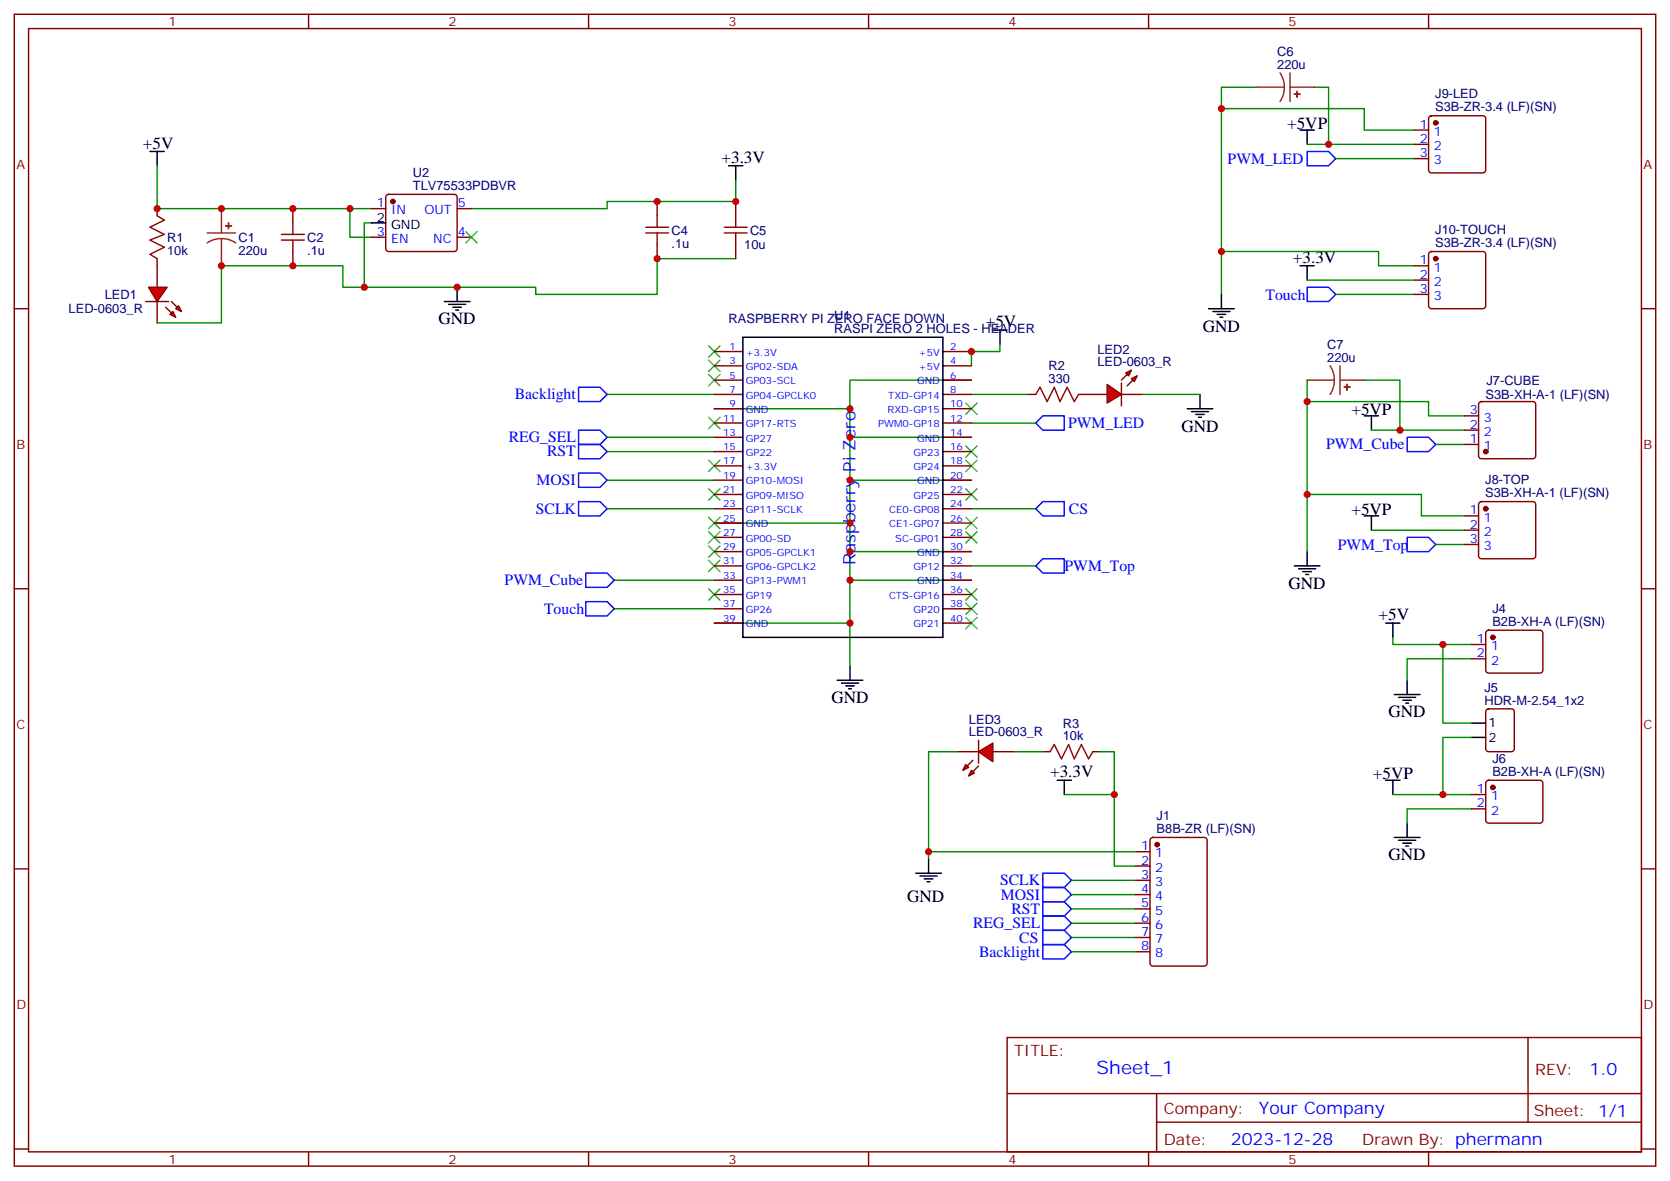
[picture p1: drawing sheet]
<svg xmlns="http://www.w3.org/2000/svg" width="412mm" height="292mm" viewBox="0 0 412 292" stroke-linecap="round" stroke-linejoin="round" font-family="sans-serif">
<g fill="none" stroke="#870000" stroke-width=".35">
<path d="M3.5 3.5h405.4v284.4h-405.4zM7.1 7.1h398.2v277.2h-398.2zM76.2 3.5v3.6M145.3 3.5v3.6M214.5 3.5v3.6M283.6 3.5v3.6M352.8 3.5v3.6M38.8 51.5v1.8M3.5 76.2h3.6M38.8 63.9v1.7M405.3 76.2h3.6M3.5 145.3h3.6"/>
<path d="M405.3 145.3h3.6M3.5 214.5h3.6M405.3 214.5h3.6M248.7 256.1h156.6v28.2h-156.6zM377.3 256.1v20.9M248.7 270h156.5M285.6 277h119.6M285.6 270v14.1M3.5 283.6h3.6M76.2 284.3v3.6M145.3 284.3v3.6M214.5 284.3v3.6"/>
<path d="M283.6 284.3v3.6M352.8 284.3v3.6M405.3 283.6h3.6"/>
</g>
<path d="M37 37.4h3.6M38.8 37.4v3.5M179.9 40.9h3.5M181.7 40.9v3.5" fill="none" stroke="#000" stroke-width=".35"/>
<path d="M38.8 53.3l1.8 1-3.6 1.8 3.6 1.8-3.6 1.4 3.6 1.7-3.6 1.8 1.8 1.1" fill="none" stroke="#a10000" stroke-width=".35"/>
<g fill="#f00" stroke="#870000" stroke-width=".35">
<path d="M36.7 70.9h4.6l-2.5 3.5z"/>
<path d="M36 74.4h5.6z"/>
</g>
<g fill="#870000" stroke="#870000" stroke-width=".35">
<path d="M42.3 74.4l1.4 1.4z"/>
<path d="M40.9 75.8l1.4 1.5z"/>
</g>
<g fill="#f00" stroke="#870000" stroke-width=".35">
<path d="M44.1 75.5l.7 1.4-1.4-.7z"/>
<path d="M42 77.6l.7-.7 .7 1.4z"/>
</g>
<path d="M72.3 51.5v3.5M162.3 49.7v3.6M38.8 65.6v5.3M38.8 74.4v5.3M72.3 62.1v3.5M162.3 60.3v3.6M254 97.4h1.8M266.3 97.4h1.8" fill="none" stroke="#870000" stroke-width=".35"/>
<g fill="none" stroke="#008700" stroke-width=".35">
<path d="M38.8 40.9v10.6h52.9M86.4 51.5v7.1h5.3M91.7 55h-1.7v15.9h42.3v1.8h30v-8.8h19.4M181.7 44.4v5.3h-31.8v1.8h-33.5M90 70.9h-5.3v-5.3h-30v14.1h-15.9M149.9 97.4h26.5M239.9 93.8h-30v14.1M149.9 118.5h26.5M149.9 111.5h26.5M176.4 100.9h33.5M239.9 118.5h-30v10.6M239.9 107.9h-30v10.6"/>
<path d="M239.9 104.4h15.9M149.9 125.6h26.5M176.4 129.1h33.5v14.1M209.9 136.2h30M239.9 139.7h15.9M151.7 143.2h24.7M176.4 153.8h33.5v10.6M239.9 143.2h-30v10.6"/>
</g>
<path d="M69.5 57.9h5.6M69.5 59.3h5.6M72.3 55v2.9M72.3 59.3v2.8M159.5 56.1h5.6M159.5 57.5h5.6M162.3 53.3v2.8M162.3 57.5v2.8M255.8 97.4l1-1.8 1.8 3.5 1.7-3.5 1.5 3.5 1.7-3.5 1.8 3.5 1-1.7" fill="none" stroke="#a10000" stroke-width=".35"/>
<path d="M109.7 74.4h6.4M110.8 75.1h4.2M111.8 75.8h2.1M112.5 76.6h.7M112.9 70.9v3.5M206.7 167.9h6.4M207.8 168.6h4.2M208.8 169.3h2.2M209.5 170h.8M209.9 164.4v3.5" fill="none" stroke="#000" stroke-width=".35"/>
<path d="M175 85.4l2.8 2.8M175 88.9l2.8 2.8M175 92.4l2.8 2.8M177.8 85.4l-2.8 2.8M177.8 88.9l-2.8 2.8M177.8 92.4l-2.8 2.8M175 113.6l2.8 2.8M177.8 113.6l-2.8 2.8" fill="none" stroke="#3c3" stroke-width=".35"/>
<path d="M142.9 95.6h5.3l1.7 1.8-1.7 1.7h-5.3zM142.9 116.8h5.3l1.7 1.7-1.7 1.8h-5.3zM142.9 109.7h5.3l1.7 1.8-1.7 1.7h-5.3zM255.8 104.4l1.7-1.7h5.3v3.5h-5.3zM142.9 123.8h5.3l1.7 1.8-1.7 1.8h-5.3zM255.8 125.6l1.7-1.8h5.3v3.6h-5.3zM255.8 139.7l1.7-1.8h5.3v3.6h-5.3zM144.6 141.5h5.3l1.8 1.7-1.8 1.8h-5.3z" fill="none" stroke="#00f" stroke-width=".35"/>
<g fill="#f00" stroke="#870000" stroke-width=".35">
<path d="M273.4 94.9l3.5 2.5-3.5 2.1z"/>
<path d="M276.9 94.5v5.7z"/>
</g>
<g fill="#870000" stroke="#870000" stroke-width=".35">
<path d="M276.9 93.8l1.4-1.4z"/>
<path d="M278.3 95.2l1.5-1.4z"/>
</g>
<g fill="#f00" stroke="#870000" stroke-width=".35">
<path d="M278 92.1l1.4-.7-.7 1.4z"/>
<path d="M279.4 93.5l1.4-.7-.7 1.4z"/>
</g>
<path d="M268.1 97.4h5.3M276.9 97.4h5.3M367.1 175.2l.5-.2h5.6a.71 .71 0 0 1 .7 .7v9.2a.76 .76 0 0 1-.7 .7h-5.6a.76 .76 0 0 1-.7-.7v-9.2zM257.5 185.6h1.8M269.9 185.6h1.7" fill="none" stroke="#870000" stroke-width=".35"/>
<g fill="none" stroke="#000" stroke-width=".35">
<path d="M321 32.1h3.6M322.8 32.1v3.5M298.4 76.2h6.4M299.5 76.9h4.2M300.6 77.6h2.1M301.3 78.3h.7M301.6 72.7v3.5M321 65.6h3.6M322.8 65.6v3.5M245.2 81.5h3.5M246.9 81.5v3.5M296.3 97.4v3.5"/>
<path d="M293.2 100.9h6.3M294.2 101.6h4.2M295.3 102.3h2.1M296 103h.7M336.9 102.7h3.5M338.7 102.7v3.5M319.6 139.7h6.4M322.8 136.2v3.5M336.9 127.4h3.5M338.7 127.4v3.5M320.7 140.4h4.2M321.7 141.1h2.1"/>
<path d="M322.4 141.8h.7M342.2 153.8h3.5M344 153.8v3.5M344.3 171.5h6.4M345.4 172.2h4.2M346.4 172.9h2.1M347.1 173.6h.7M347.5 167.9v3.6M363.4 178.5h3.5M342.2 192.6h3.5M344 192.6v3.5M363.4 182h3.5"/>
<path d="M344.3 206.7h6.4M345.4 207.4h4.2M346.4 208.1h2.1M347.1 208.8h.7M347.5 203.2v3.5"/>
</g>
<g fill="none" stroke="#008700" stroke-width=".35">
<path d="M301.6 26.8h35.3v5.3h12.3M310.4 21.5h-8.8v51.2M322.8 35.6h26.4M324.6 21.5h3.5v14.1M329.8 39.2h19.4M301.6 62.1h38.8v3.5h8.8M322.8 69.1h26.4M329.8 72.7h19.4M239.9 97.4h14.1M246.9 85v1.8h-7v3.5M282.2 97.4h14.1M322.8 99.1h30v3.6h8.8"/>
<path d="M322.8 93.8v42.4M336.9 93.8h8.8v12.4M338.7 106.2h22.9M354.5 109.7h7.1M239.9 125.6h15.9M322.8 122.1h28.2v5.3h10.6M338.7 130.9h22.9M354.5 134.4h7.1M151.7 150.3h24.7M344 157.3v1.8h19.4M356.3 159.1v19.4h7.1M363.4 162.6h-15.9v5.3"/>
<path d="M344 196.1h19.4M363.4 182h-7.1v14.1M363.4 199.7h-15.9v3.5"/>
</g>
<path d="M322.8 37.4h5.3l1.7 1.8-1.7 1.7h-5.3zM322.8 70.9h5.3l1.7 1.8-1.7 1.7h-5.3zM347.5 107.9h5.3l1.7 1.8-1.7 1.8h-5.3zM347.5 132.6h5.3l1.7 1.8-1.7 1.8h-5.3zM144.6 148.5h5.3l1.8 1.8-1.8 1.7h-5.3z" fill="none" stroke="#00f" stroke-width=".35"/>
<g fill="none" stroke="#3c3" stroke-width=".35">
<path d="M238.5 99.5l2.8 2.8M241.3 99.5l-2.8 2.8M175 103l2.8 2.8M177.8 103l-2.8 2.8M238.5 110.1l2.8 2.8M238.5 113.6l2.8 2.8M241.3 110.1l-2.8 2.8M241.3 113.6l-2.8 2.8M175 138.3l2.8 2.8M175 134.8l2.8 2.8M175 131.2l2.8 2.9M177.8 138.3l-2.8 2.8"/>
<path d="M177.8 134.8l-2.8 2.8M177.8 131.2l-2.8 2.9M238.5 120.7l2.8 2.8M238.5 127.7l2.8 2.8M238.5 131.2l2.8 2.9M241.3 120.7l-2.8 2.8M241.3 127.7l-2.8 2.8M241.3 131.2l-2.8 2.9M175 145.3l2.8 2.9M177.8 145.3l-2.8 2.9M238.5 145.3l2.8 2.9M238.5 148.9l2.8 2.8"/>
<path d="M238.5 152.4l2.8 2.8M241.3 145.3l-2.8 2.9M241.3 148.9l-2.8 2.8M241.3 152.4l-2.8 2.8"/>
</g>
<path d="M259.3 185.6l1-1.8 1.8 3.5 1.8-3.5 1.4 3.5 1.8-3.5 1.7 3.5 1.1-1.7" fill="none" stroke="#a10000" stroke-width=".35"/>
<g fill="#f00" stroke="#870000" stroke-width=".35">
<path d="M241.7 185.6l3.5-2.2v4.6z"/>
<path d="M241.7 182.7v5.7z"/>
</g>
<g fill="#870000" stroke="#870000" stroke-width=".35">
<path d="M241.7 189.1l-1.5 1.4z"/>
<path d="M240.2 187.7l-1.4 1.4z"/>
</g>
<g fill="#f00" stroke="#870000" stroke-width=".35">
<path d="M239.9 190.1l.7 .8-1.4 .7z"/>
<path d="M238.5 188.7l.7 .7-1.4 .7z"/>
</g>
<g fill="none" stroke="#870000" stroke-width=".35">
<path d="M349.2 32.1h3.6M349.2 35.6h3.6M349.2 39.2h3.6M353 28.8l.5-.2h12.7a.71 .71 0 0 1 .7 .7v12.7a.76 .76 0 0 1-.7 .7h-12.7a.76 .76 0 0 1-.7-.7v-12.7zM91.7 51.5h3.5M91.7 58.6h3.5M95.5 48.2l.5-.2h16.2a.71 .71 0 0 1 .7 .7v12.7a.76 .76 0 0 1-.7 .7h-16.2a.76 .76 0 0 1-.8-.7v-12.7zM112.9 51.5h3.5M112.9 58.6h3.5M181.7 49.7v3.6M181.7 60.3v3.6M349.2 65.6h3.6"/>
<path d="M349.2 69.1h3.6M349.2 72.7h3.6M353 62.3l.5-.2h12.7a.71 .71 0 0 1 .7 .7v12.7a.76 .76 0 0 1-.7 .7h-12.7a.76 .76 0 0 1-.7-.7v-12.7zM176.4 86.8h7M176.4 90.3h7M176.4 93.8h7M176.4 97.4h7M232.8 86.8h7.1M232.8 90.3h7.1M232.8 93.8h7.1M232.8 97.4h7.1M365.4 99.3l.4-.2h12.7a.71 .71 0 0 1 .7 .7v12.7a.76 .76 0 0 1-.7 .7h-12.7a.76 .76 0 0 1-.7-.7v-12.7z"/>
<path d="M176.4 100.9h7M176.4 104.4h7M176.4 107.9h7M176.4 111.5h7M176.4 115h7M176.4 118.5h7M232.8 100.9h7.1M232.8 104.4h7.1M232.8 107.9h7.1M232.8 111.5h7.1M232.8 115h7.1M232.8 118.5h7.1"/>
<path d="M361.6 109.7h3.5M361.6 106.2h3.5M361.6 102.7h3.5M176.4 122.1h7M176.4 125.6h7M176.4 129.1h7M176.4 132.6h7M176.4 136.2h7M176.4 139.7h7M232.8 122.1h7.1M232.8 125.6h7.1M232.8 129.1h7.1"/>
<path d="M232.8 132.6h7.1M232.8 136.2h7.1M232.8 139.7h7.1M361.6 127.4h3.5M361.6 130.9h3.5M361.6 134.4h3.5M365.4 124l.4-.2h12.7a.71 .71 0 0 1 .7 .7v12.7a.76 .76 0 0 1-.7 .7h-12.7a.76 .76 0 0 1-.7-.7v-12.7zM176.4 143.2h7M176.4 146.8h7M176.4 150.3h7M176.4 153.8h7M232.8 143.2h7.1"/>
<path d="M232.8 146.8h7.1M232.8 150.3h7.1M232.8 153.8h7.1M363.4 159.1h3.5M367.1 155.8l.5-.2h12.7a.71 .71 0 0 1 .7 .7v9.2a.76 .76 0 0 1-.7 .7h-12.7a.76 .76 0 0 1-.7-.7v-9.2zM363.4 162.6h3.5M236.4 185.6h5.3M245.2 185.6h5.3M363.4 196.1h3.5M363.4 199.7h3.5M367.1 192.8l.5-.2h12.7a.71 .71 0 0 1 .7 .7v9.2a.76 .76 0 0 1-.7 .7h-12.7a.76 .76 0 0 1-.7-.7v-9.2zM280.5 210.3h3.5"/>
<path d="M280.5 213.8h3.5M280.5 217.3h3.5M284.2 206.9l.5-.2h12.7a.71 .71 0 0 1 .7 .7v30.4a.76 .76 0 0 1-.7 .7h-12.7a.76 .76 0 0 1-.7-.7v-30.4zM280.5 220.8h3.5M280.5 224.4h3.5M280.5 227.9h3.5M280.5 231.4h3.5M280.5 235h3.5"/>
</g>
<path d="M91.7 55h3.5M183.4 83.3h49.4v74h-49.4zM261.1 192.6h3.5M262.8 192.6v3.5M226.1 215.5h6.4M227.2 216.3h4.2M228.2 217h2.2M229 217.7h.7M229.3 212v3.5" fill="none" stroke="#000" stroke-width=".35"/>
<path d="M149.9 107.9h26.5M236.4 185.6h-7.1v26.4M250.5 185.6h7M262.8 196.1h12.4M271.6 185.6h3.6v28.2h5.3M229.3 210.3h51.2M264.6 217.3h15.9M264.6 231.4h15.9M264.6 227.9h15.9M264.6 224.4h15.9M264.6 220.8h15.9M264.6 235h15.9" fill="none" stroke="#008700" stroke-width=".35"/>
<path d="M142.9 106.2h5.3l1.7 1.7-1.7 1.8h-5.3zM257.5 219.1h5.3l1.8 1.7-1.8 1.8h-5.3zM257.5 215.5h5.3l1.8 1.8-1.8 1.8h-5.3zM257.5 222.6h5.3l1.8 1.8-1.8 1.7h-5.3zM257.5 226.1h5.3l1.8 1.8-1.8 1.8h-5.3zM257.5 229.7h5.3l1.8 1.7-1.8 1.8h-5.3zM257.5 233.2h5.3l1.8 1.8-1.8 1.7h-5.3z" fill="none" stroke="#00f" stroke-width=".35"/>
<path d="M115 57.1l2.8 2.9M117.8 57.1l-2.8 2.9M175 127.7l2.8 2.8M175 120.7l2.8 2.8M177.8 127.7l-2.8 2.8M177.8 120.7l-2.8 2.8" fill="none" stroke="#3c3" stroke-width=".35"/>
<path d="M178.9 56.1h5.6M178.9 57.5h5.6M181.7 53.3v2.8M181.7 57.5v2.8" fill="none" stroke="#a10000" stroke-width=".35"/>
<g fill="none" stroke="#8c2424" stroke-width=".35">
<path d="M316.1 18l.8 1.7 .2 1.8M318.6 18v7M310.4 21.5h6.7M317.1 21.5l-.2 1.9-.8 1.6M318.6 21.5h6M51.2 57.5h7M54.7 58.9l-1.9 .2-1.6 .9M54.7 58.9l1.8 .3 1.7 .8M54.7 51.5v6M54.7 58.9v6.7M322.8 93.8h6.7M328.4 90.3l.9 1.7 .2 1.8"/>
<path d="M329.5 93.8l-.2 1.9-.9 1.7M330.9 93.8h6M330.9 90.3v7.1"/>
</g>
<g fill="#8c2424" stroke="#8c2424" stroke-width=".35">
<path d="M55.7 55.7l1.4 .1z"/>
<path d="M56.4 55v1.4z"/>
<path d="M320.3 22.6v1.4z"/>
<path d="M319.6 23.2l1.4 .1z"/>
<path d="M332.6 94.9l.1 1.4z"/>
<path d="M332 95.6h1.4z"/>
</g>
<g fill="#870000" stroke="#870000" stroke-width=".35">
<circle cx="97" cy="49.7" r=".53"/>
<circle cx="354.5" cy="30.3" r=".53"/>
<circle cx="354.5" cy="63.9" r=".53"/>
<circle cx="285.7" cy="208.5" r=".53"/>
<circle cx="366.9" cy="111.5" r=".53"/>
<circle cx="366.9" cy="125.6" r=".53"/>
<circle cx="368.7" cy="157.3" r=".53"/>
<circle cx="368.7" cy="194.4" r=".53"/>
</g>
<g fill="#c00">
<circle cx="162.3" cy="49.7" r=".88"/>
<circle cx="162.3" cy="63.9" r=".88"/>
<circle cx="38.8" cy="51.5" r=".88"/>
<circle cx="72.3" cy="51.5" r=".88"/>
<circle cx="86.4" cy="51.5" r=".88"/>
<circle cx="112.9" cy="70.9" r=".88"/>
<circle cx="90" cy="70.9" r=".88"/>
<circle cx="72.3" cy="65.6" r=".88"/>
<circle cx="209.9" cy="153.8" r=".88"/>
<circle cx="209.9" cy="143.2" r=".88"/>
<circle cx="209.9" cy="136.2" r=".88"/>
<circle cx="209.9" cy="129.1" r=".88"/>
<circle cx="209.9" cy="118.5" r=".88"/>
<circle cx="209.9" cy="107.9" r=".88"/>
<circle cx="209.9" cy="100.9" r=".88"/>
<circle cx="301.6" cy="26.8" r=".88"/>
<circle cx="328.1" cy="35.6" r=".88"/>
<circle cx="301.6" cy="62.1" r=".88"/>
<circle cx="322.8" cy="99.1" r=".88"/>
<circle cx="322.8" cy="122.1" r=".88"/>
<circle cx="345.7" cy="106.2" r=".88"/>
<circle cx="356.3" cy="196.1" r=".88"/>
<circle cx="356.3" cy="159.1" r=".88"/>
<circle cx="239.9" cy="86.8" r=".88"/>
<circle cx="181.7" cy="49.7" r=".88"/>
<circle cx="54.7" cy="51.5" r=".88"/>
<circle cx="54.7" cy="65.6" r=".88"/>
<circle cx="275.2" cy="196.1" r=".88"/>
<circle cx="229.3" cy="210.3" r=".88"/>
</g>
<text font-size="4.6" fill="#00f" x="270.8" y="265.1">Sheet_1</text>
<g font-size="4.2">
<text x="317.8" y="31.8">+5VP</text>
<text x="35.3" y="36.7">+5V</text>
<text x="178.2" y="40.2">+3.3V</text>
<text x="319.3" y="64.9">+3.3V</text>
<text x="108.3" y="80.1">GND</text>
<text x="243.4" y="80.8">+5V</text>
<text x="297" y="81.8">GND</text>
<text x="291.7" y="106.5">GND</text>
<text x="333.7" y="102.3">+5VP</text>
<text x="333.7" y="127">+5VP</text>
<text x="318.2" y="145.3">GND</text>
<text x="340.4" y="153.1">+5V</text>
<text x="205.3" y="173.6">GND</text>
<text x="342.9" y="177.1">GND</text>
<text x="259.3" y="191.9">+3.3V</text>
<text x="339" y="192.3">+5VP</text>
<text x="342.9" y="212.4">GND</text>
<text x="224" y="222.6">GND</text>
</g>
<g font-size="4.2" fill="#00f">
<text x="211.3" y="139.5" transform="rotate(-90 211.3 139.5)">Raspberry Pi Zero</text>
<text x="392.5" y="265.4">1.0</text>
<text x="310.9" y="274.9">Your Company</text>
<text x="304" y="282.7">2023-12-28</text>
</g>
<g font-size="3.9" fill="#00f">
<text x="303.1" y="40.4">PWM_LED</text>
<text x="312.5" y="73.9">Touch</text>
<text x="127.1" y="98.6">Backlight</text>
<text x="263.8" y="105.7">PWM_LED</text>
<text x="125.6" y="109.2">REG_SEL</text>
<text x="135.1" y="112.7">RST</text>
<text x="327.5" y="110.9">PWM_Cube</text>
<text x="132.5" y="119.7">MOSI</text>
<text x="132.3" y="126.8">SCLK</text>
<text x="264" y="126.8">CS</text>
<text x="330.3" y="135.7">PWM_Top</text>
<text x="262.9" y="141">PWM_Top</text>
<text x="124.6" y="144.4">PWM_Cube</text>
<text x="134.3" y="151.6">Touch</text>
<text x="247" y="218.5">SCLK</text>
<text x="247.2" y="222">MOSI</text>
<text x="249.8" y="225.6">RST</text>
<text x="240.3" y="229.2">REG_SEL</text>
<text x="251.7" y="232.7">CS</text>
<text x="241.8" y="236.2">Backlight</text>
</g>
<g font-size="3.9" fill="#800">
<text x="250.5" y="260.7">TITLE:</text>
<text x="379.1" y="265.4">REV:</text>
<text x="287.4" y="274.9">Company:</text>
<text x="378.7" y="275.5">Sheet: 1/1</text>
<text x="287.4" y="282.6">Date:</text>
<text x="336.4" y="282.7">Drawn By: phermann</text>
</g>
<g font-size="3.2" fill="#800">
<text x="41.6" y="6.5">1</text>
<text x="110.8" y="6.5">2</text>
<text x="179.9" y="6.5">3</text>
<text x="249.1" y="6.5">4</text>
<text x="318.2" y="6.5">5</text>
<text x="4.1" y="41.6">A</text>
<text x="405.9" y="41.6">A</text>
<text x="4.1" y="110.8">B</text>
<text x="405.9" y="110.8">B</text>
<text x="4.1" y="179.9">C</text>
<text x="405.9" y="179.9">C</text>
<text x="4.1" y="249.1">D</text>
<text x="405.9" y="249.1">D</text>
<text x="41.6" y="287.3">1</text>
<text x="110.8" y="287.3">2</text>
<text x="179.9" y="287.3">3</text>
<text x="249.1" y="287.3">4</text>
<text x="318.2" y="287.3">5</text>
</g>
<g font-size="3.2" fill="#000080">
<text x="315.4" y="16.9">220u</text>
<text x="315.4" y="13.8">C6</text>
<text x="354.4" y="27.5">S3B-ZR-3.4 (LF)(SN)</text>
<text x="354.4" y="24.3">J9-LED</text>
<text x="102" y="46.9">TLV75533PDBVR</text>
<text x="102" y="43.7">U2</text>
<text x="41.3" y="59.7">R1</text>
<text x="58.9" y="59.7">C1</text>
<text x="75.8" y="59.7">C2</text>
<text x="165.8" y="57.9">C4</text>
<text x="185.2" y="57.9">C5</text>
<text x="354.4" y="57.8">J10-TOUCH</text>
<text x="41.3" y="62.9">10k</text>
<text x="58.9" y="62.9">220u</text>
<text x="75.8" y="62.9">.1u</text>
<text x="165.8" y="61.2">.1u</text>
<text x="183.8" y="61.5">10u</text>
<text x="354.4" y="61">S3B-ZR-3.4 (LF)(SN)</text>
<text x="17" y="77.3">LED-0603_R</text>
<text x="25.9" y="73.8">LED1</text>
<text x="179.9" y="79.7">RASPBERRY PI ZERO FACE DOWN</text>
<text x="206" y="82.2">RASPI ZERO 2 HOLES - HEADER</text>
<text x="206" y="79">U1</text>
<text x="271" y="87.4">LED2</text>
<text x="327.7" y="89.3">220u</text>
<text x="327.7" y="86.1">C7</text>
<text x="259" y="94.5">330</text>
<text x="259" y="91.3">R2</text>
<text x="271" y="90.3">LED-0603_R</text>
<text x="367.1" y="95">J7-CUBE</text>
<text x="366.9" y="98.5">S3B-XH-A-1 (LF)(SN)</text>
<text x="366.8" y="119.6">J8-TOP</text>
<text x="366.8" y="122.8">S3B-XH-A-1 (LF)(SN)</text>
<text x="368.5" y="154.5">B2B-XH-A (LF)(SN)</text>
<text x="368.5" y="151.4">J4</text>
<text x="366.6" y="173.9">HDR-M-2.54_1x2</text>
<text x="366.6" y="170.7">J5</text>
<text x="239.3" y="178.7">LED3</text>
<text x="262.5" y="179.8">R3</text>
<text x="239.3" y="181.7">LED-0603_R</text>
<text x="262.5" y="182.7">10k</text>
<text x="368.5" y="191.6">B2B-XH-A (LF)(SN)</text>
<text x="368.5" y="188.4">J6</text>
<text x="285.6" y="202.5">J1</text>
<text x="285.6" y="205.7">B8B-ZR (LF)(SN)</text>
</g>
<g font-size="3.2" fill="#00f">
<text x="350.6" y="31.8">1</text>
<text x="350.6" y="35.3">2</text>
<text x="354.1" y="33.5">1</text>
<text x="350.6" y="38.8">3</text>
<text x="354.1" y="37">2</text>
<text x="354.1" y="40.6">3</text>
<text x="93.1" y="51.2">1</text>
<text x="96.6" y="52.9">IN</text>
<text x="104.8" y="52.9">OUT</text>
<text x="113.1" y="51.2">5</text>
<text x="93.1" y="58.2">3</text>
<text x="96.6" y="60">EN</text>
<text x="107" y="60">NC</text>
<text x="113.1" y="58.2">4</text>
<text x="350.6" y="65.3">1</text>
<text x="350.6" y="68.8">2</text>
<text x="354.1" y="67">1</text>
<text x="354.1" y="70.6">2</text>
<text x="350.6" y="72.3">3</text>
<text x="354.1" y="74.1">3</text>
<text x="362.9" y="105.8">2</text>
<text x="362.9" y="102.3">3</text>
<text x="366.4" y="107.6">2</text>
<text x="366.4" y="104.1">3</text>
<text x="362.9" y="109.4">1</text>
<text x="366.4" y="111.1">1</text>
<text x="362.9" y="127">1</text>
<text x="362.9" y="130.5">2</text>
<text x="366.4" y="128.8">1</text>
<text x="362.9" y="134.1">3</text>
<text x="366.4" y="132.3">2</text>
<text x="366.4" y="135.8">3</text>
<text x="364.7" y="158.8">1</text>
<text x="368.2" y="160.5">1</text>
<text x="364.7" y="162.3">2</text>
<text x="368.2" y="164">2</text>
<text x="364.7" y="195.8">1</text>
<text x="368.2" y="197.6">1</text>
<text x="364.7" y="199.3">2</text>
<text x="368.2" y="201.1">2</text>
<text x="281.8" y="209.9">1</text>
<text x="281.8" y="213.4">2</text>
<text x="285.3" y="211.7">1</text>
<text x="285.3" y="215.2">2</text>
<text x="281.8" y="217">3</text>
<text x="281.8" y="220.5">4</text>
<text x="285.3" y="218.7">3</text>
<text x="281.8" y="224">5</text>
<text x="281.8" y="227.5">6</text>
<text x="285.3" y="222.3">4</text>
<text x="285.3" y="225.8">5</text>
<text x="281.8" y="231.1">7</text>
<text x="285.3" y="229.3">6</text>
<text x="285.3" y="232.8">7</text>
<text x="281.8" y="234.6">8</text>
<text x="285.3" y="236.4">8</text>
</g>
<g font-size="3.2">
<text x="93.1" y="54.7">2</text>
<text x="96.6" y="56.4">GND</text>
<text x="367.6" y="179.6">1</text>
<text x="367.6" y="183.1">2</text>
</g>
<g font-size="2.5" fill="#00f">
<text x="180.1" y="86.4">1</text>
<text x="180.1" y="90">3</text>
<text x="184.1" y="87.8">+3.3V</text>
<text x="226.9" y="87.8">+5V</text>
<text x="234.6" y="86.4">2</text>
<text x="234.6" y="90">4</text>
<text x="180.1" y="93.5">5</text>
<text x="184.1" y="91.4">GP02-SDA</text>
<text x="184.1" y="94.9">GP03-SCL</text>
<text x="226.5" y="94.9">GND</text>
<text x="226.9" y="91.4">+5V</text>
<text x="234.6" y="93.5">6</text>
<text x="180.1" y="97">7</text>
<text x="180.1" y="100.5">9</text>
<text x="184.1" y="98.4">GP04-GPCLK0</text>
<text x="184.1" y="102">GND</text>
<text x="219.2" y="102">RXD-GP15</text>
<text x="219.4" y="98.4">TXD-GP14</text>
<text x="234.6" y="97">8</text>
<text x="234.6" y="100.5">10</text>
<text x="178.5" y="104.1">11</text>
<text x="178.5" y="107.6">13</text>
<text x="184.1" y="105.5">GP17-RTS</text>
<text x="216.9" y="105.5">PWM0-GP18</text>
<text x="234.6" y="104.1">12</text>
<text x="234.6" y="107.6">14</text>
<text x="178.5" y="111.1">15</text>
<text x="184.1" y="109">GP27</text>
<text x="184.1" y="112.5">GP22</text>
<text x="225.6" y="112.5">GP23</text>
<text x="226.5" y="109">GND</text>
<text x="234.6" y="111.1">16</text>
<text x="178.5" y="114.7">17</text>
<text x="178.5" y="118.2">19</text>
<text x="184.1" y="116.1">+3.3V</text>
<text x="184.1" y="119.6">GP10-MOSI</text>
<text x="225.6" y="116.1">GP24</text>
<text x="226.5" y="119.6">GND</text>
<text x="234.6" y="114.7">18</text>
<text x="234.6" y="118.2">20</text>
<text x="178.5" y="121.7">21</text>
<text x="178.5" y="125.2">23</text>
<text x="184.1" y="123.1">GP09-MISO</text>
<text x="225.6" y="123.1">GP25</text>
<text x="234.6" y="121.7">22</text>
<text x="234.6" y="125.2">24</text>
<text x="178.5" y="128.8">25</text>
<text x="184.1" y="126.6">GP11-SCLK</text>
<text x="184.1" y="130.2">GND</text>
<text x="219.6" y="126.6">CE0-GP08</text>
<text x="219.6" y="130.2">CE1-GP07</text>
<text x="234.6" y="128.8">26</text>
<text x="178.5" y="132.3">27</text>
<text x="178.5" y="135.8">29</text>
<text x="184.1" y="133.7">GP00-SD</text>
<text x="184.1" y="137.2">GP05-GPCLK1</text>
<text x="221.1" y="133.7">SC-GP01</text>
<text x="226.5" y="137.2">GND</text>
<text x="234.6" y="132.3">28</text>
<text x="234.6" y="135.8">30</text>
<text x="178.5" y="139.3">31</text>
<text x="178.5" y="142.9">33</text>
<text x="184.1" y="140.8">GP06-GPCLK2</text>
<text x="225.6" y="140.8">GP12</text>
<text x="234.6" y="139.3">32</text>
<text x="234.6" y="142.9">34</text>
<text x="178.5" y="146.4">35</text>
<text x="178.5" y="149.9">37</text>
<text x="184.1" y="144.3">GP13-PWM1</text>
<text x="184.1" y="147.8">GP19</text>
<text x="219.5" y="147.8">CTS-GP16</text>
<text x="226.5" y="144.3">GND</text>
<text x="234.6" y="146.4">36</text>
<text x="234.6" y="149.9">38</text>
<text x="178.5" y="153.5">39</text>
<text x="184.1" y="151.3">GP26</text>
<text x="184.1" y="154.9">GND</text>
<text x="225.6" y="151.3">GP20</text>
<text x="225.6" y="154.9">GP21</text>
<text x="234.6" y="153.5">40</text>
</g>
</svg>
